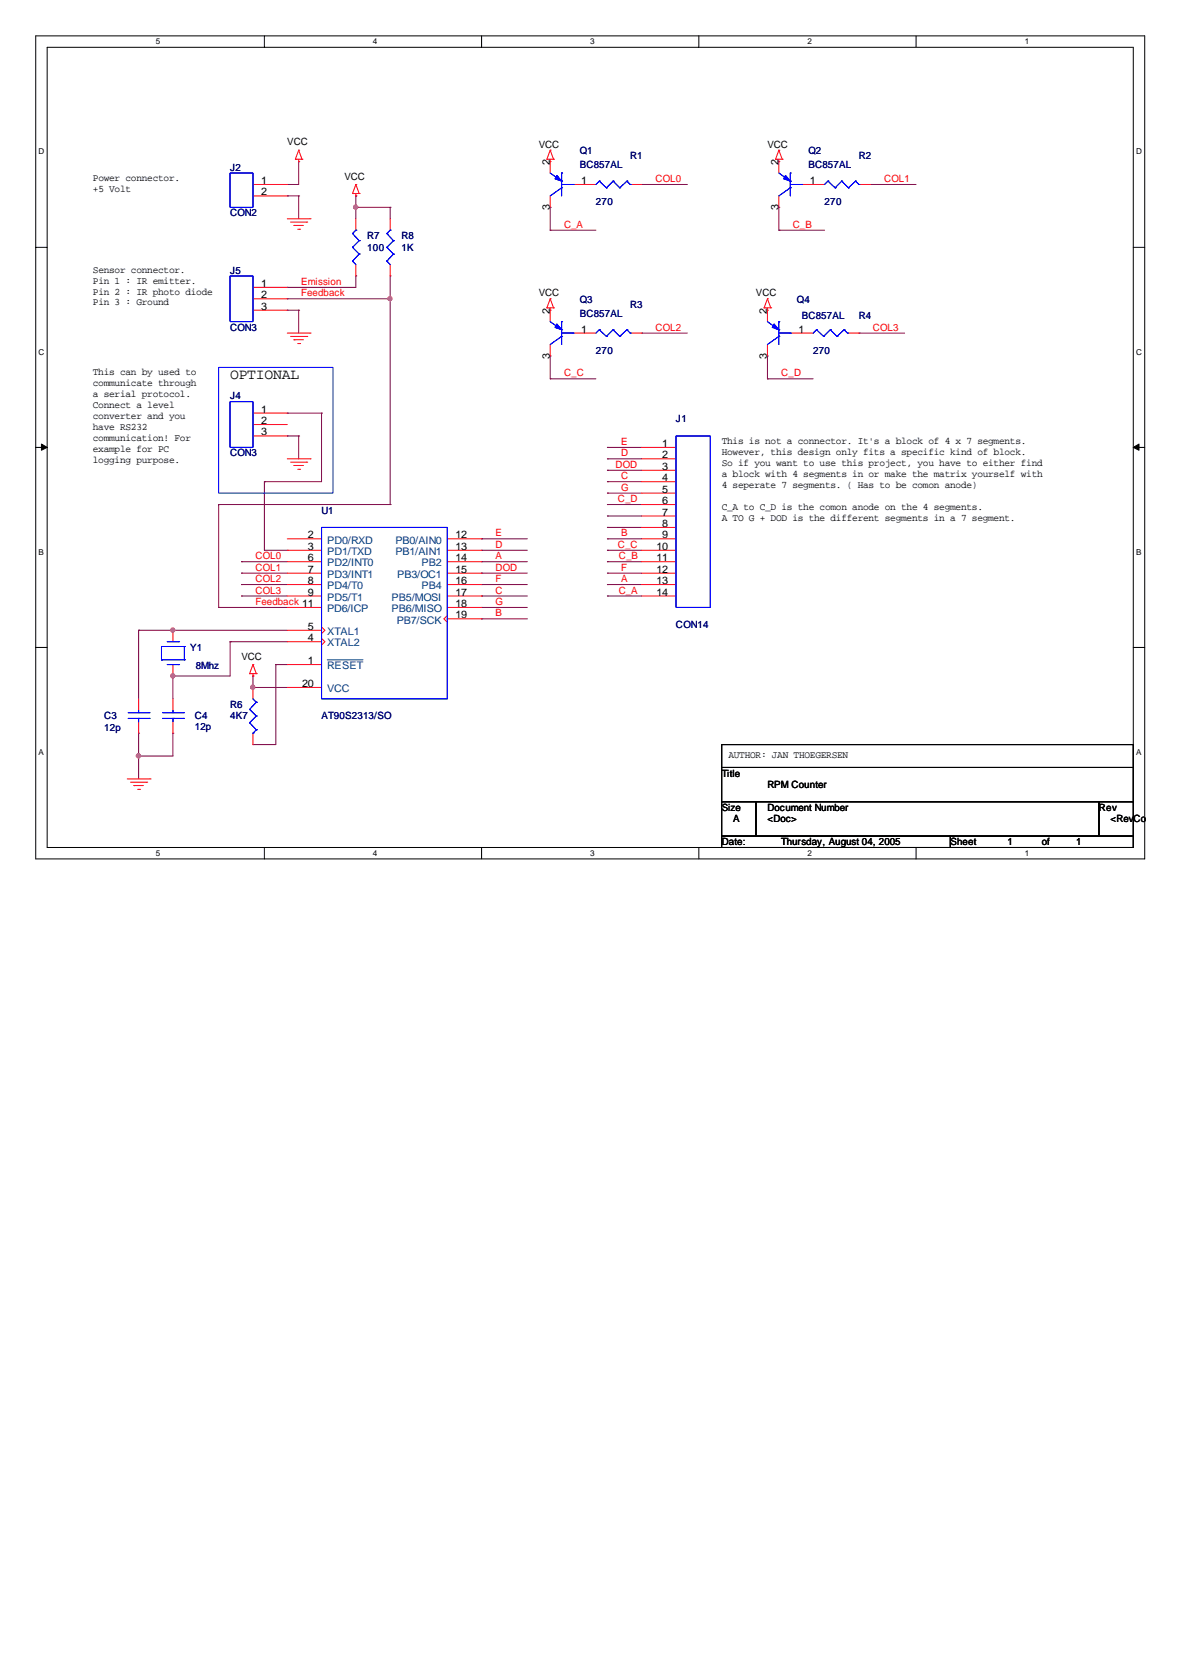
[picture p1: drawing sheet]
<svg xmlns="http://www.w3.org/2000/svg" width="210mm" height="297mm" viewBox="0 0 210 297" stroke-linecap="round" stroke-linejoin="round" font-family="sans-serif">
<g fill="none" stroke="#000" stroke-width=".18">
<path d="M6.3 6.4h197.2v146.3h-197.2zM8.4 8.4h193v142.3h-193zM47 6.4v2M85.6 6.4v2M124.2 6.4v2M162.8 6.4v2M6.3 44h2.1M201.4 44h2.1M6.3 79.5h2.1M201.4 79.5h2.1M6.3 115.1h2.1M201.4 115.1h2.1"/>
<path d="M128.3 132.4h73.1v4h-73.1zM128.3 136.4h73.1v6.1h-73.1zM47 150.7v2M85.6 150.7v2M124.2 150.7v2M128.3 142.5h6.1v6.1h-6.1zM128.3 148.6h40.6v2.1h-40.6zM134.4 142.5h60.9v6.1h-60.9zM162.8 150.7v2M168.9 148.6h32.5v2.1h-32.5zM195.3 142.5h6.1v6.1h-6.1z"/>
</g>
<g fill="#000" stroke="#000" stroke-width=".18">
<path d="M7.4 78.9l1 .6-1 .5z" fill-rule="evenodd"/>
<path d="M201.4 79.5l1-.6v1.1z" fill-rule="evenodd"/>
</g>
<g fill="none" stroke="#800040" stroke-width=".18">
<path d="M51.1 32.8h.1M51.1 34.8h.1M51.1 34.8h2M53.1 28.7h.1M53.1 34.8h.1M53.1 28.7v4.1h-2M53.1 34.8v4.1M63.2 36.9h.1M63.2 34.8h.1M63.2 34.8v4.1M63.2 36.9h6.1M69.3 36.9h.1"/>
<path d="M69.3 36.9v2M97.8 36.9h.1M97.8 36.9v4M114 32.8h.1M114 32.8h8.2M138.4 36.9h.1M138.4 36.9v4M154.7 32.8h.1M154.7 32.8h8.1M51.1 55.1h.1M51.1 51.1h.1M51.1 53.1h.1"/>
<path d="M51.1 55.1h2M51.1 53.1h18.2M53.1 55.1h.1M53.1 55.1v4.1M63.2 49.1h.1M63.2 49.1v2h-12.1M69.3 49.1h.1M69.3 49.1v40.6M97.8 40.9h.1M97.8 40.9h8.1M114 59.2h.1M114 59.2h8.2"/>
<path d="M138.4 40.9h.1M138.4 40.9h8.2M152.7 59.2h.1M152.7 59.2h8.1M51.1 73.4h.1M51.1 77.5h.1M51.1 73.4h6M51.1 77.5h2M53.1 77.5h.1M53.1 77.5v4.1M57.1 73.4h.1M57.1 73.4v12.2h-10.1"/>
<path d="M97.8 67.3h.1M97.8 63.3h.1M97.8 67.3h8.1M97.8 63.3v4M107.9 79.5h.1M107.9 79.5h6.1M136.4 67.3h.1M136.4 63.3h.1M136.4 67.3h8.1M136.4 63.3v4M38.9 89.7h.1M38.9 89.7h30.4"/>
<path d="M38.9 89.7v18.3M42.9 99.9h.1M42.9 99.9h8.2M47 85.6h.1M47 85.6v12.2h4.1M51.1 97.8h.1M69.3 89.7h.1M85.6 95.8h.1M85.6 97.8h.1M85.6 99.9h.1M85.6 95.8h8.1M85.6 97.8h8.1"/>
<path d="M85.6 99.9h8.1M107.9 81.6h.1M107.9 83.6h.1M107.9 85.6h.1M107.9 87.7h.1M107.9 89.7h.1M107.9 91.7h.1M107.9 93.8h.1M107.9 95.8h.1M107.9 97.8h.1M107.9 99.9h.1M107.9 81.6h6.1"/>
<path d="M107.9 83.6h6.1M107.9 85.6h6.1M107.9 87.7h6.1M107.9 89.7h6.1M107.9 91.7h6.1M107.9 93.8h6.1M107.9 95.8h6.1M107.9 97.8h6.1M107.9 99.9h6.1M24.6 112h.1M24.6 112h26.5M24.6 112v12.2"/>
<path d="M30.7 112h.1M38.9 108h.1M38.9 108h12.2M40.9 114.1h.1M40.9 114.1v6.1h-10.2M40.9 114.1h10.2M42.9 101.9h.1M42.9 103.9h.1M42.9 105.9h.1M42.9 101.9h8.2M42.9 103.9h8.2M42.9 105.9h8.2"/>
<path d="M49 118.1h.1M49 118.1h2.1M49 118.1v14.3h-4M85.6 101.9h.1M85.6 103.9h.1M85.6 105.9h.1M85.6 108h.1M85.6 110h.1M85.6 101.9h8.1M85.6 103.9h8.1M85.6 105.9h8.1M85.6 108h8.1"/>
<path d="M85.6 110h8.1M107.9 101.9h.1M107.9 103.9h.1M107.9 105.9h.1M107.9 101.9h6.1M107.9 103.9h6.1M107.9 105.9h6.1M24.6 134.4h.1M24.6 130.3h.1M24.6 130.3v8.2M30.7 120.2h.1M30.7 130.3h.1"/>
<path d="M30.7 120.2v4M30.7 130.3v4.1h-6.1M45 120.2h.1M45 132.4h.1M45 122.2h.1M45 120.2v2M45 122.2h6.1"/>
</g>
<g fill="#f0f" stroke="#f0f" stroke-width=".18">
<circle cx="30.7" cy="112" r=".38"/>
<circle cx="30.7" cy="120.1" r=".38"/>
<circle cx="24.6" cy="134.4" r=".38"/>
<circle cx="44.9" cy="122.2" r=".38"/>
<circle cx="63.2" cy="36.8" r=".38"/>
<circle cx="69.3" cy="53.1" r=".38"/>
</g>
<g fill="none" stroke="#f00" stroke-width=".18">
<path d="M45 32.8h6.1M45 34.8h6.1M51.1 38.9h4M51.6 39.5h2.9M52.5 28.3h.1M52.5 28.3h1.2M53.1 28.7h.1M53.1 26.7h.1M53.1 28.3v.4M53.1 26.7l-.6 1.6M53.1 26.7l.6 1.6M53.7 28.3h.1"/>
<path d="M54.5 39.5h.1M55.1 38.9h.1M62.7 34.4h.1M62.7 34.4h1.1M63.2 34.8h.1M63.2 32.8h.1M63.2 34.4v.4M63.2 38.9v2M63.2 32.8l-.5 1.6M63.2 32.8l.6 1.6M63.8 34.4h.1M69.3 38.9v2"/>
<path d="M97.2 28.3h.1M97.2 28.3h1.2M97.8 28.7h.1M97.8 26.7h.1M97.8 28.3v2.5M97.8 34.8v2.1M97.8 26.7l-.6 1.6M97.8 26.7l.6 1.6M98.4 28.3h.1M101.9 32.8h4M112 32.8h2M137.8 28.3h.1"/>
<path d="M137.8 28.3h1.2M138.4 28.7h.1M138.4 26.7h.1M138.4 28.3v2.5M138.4 34.8v2.1M138.4 26.7l-.6 1.6M138.4 26.7l.6 1.6M139 28.3h.1M142.5 32.8h4.1M152.7 32.8h2M45 51.1h6.1M45 53.1h6.1"/>
<path d="M45 55.1h6.1M51.1 59.2h4M51.6 59.8h2.9M52.2 40.1h.1M52.2 40.1h1.7M52.9 40.8h.4M53.3 40.8h.1M54.5 59.8h.1M55.1 59.2h.1M63.2 47v2.1M69.3 47v2.1M97.2 54.7h.1"/>
<path d="M97.2 54.7h1.2M97.8 55.1h.1M97.8 53.1h.1M97.8 54.7v2.5M97.8 53.1l-.6 1.6M97.8 53.1l.6 1.6M98.4 54.7h.1M101.9 59.2h4M112 59.2h2M135.8 54.7h.1M135.8 54.7h1.2M136.4 55.1h.1"/>
<path d="M136.4 53.1h.1M136.4 54.7v2.5M136.4 53.1l-.6 1.6M136.4 53.1l.6 1.6M137 54.7h.1M140.5 59.2h4M150.6 59.2h2.1M45 73.4h6.1M45 75.5h6.1M45 77.5h6.1M52.2 60.4h.1M52.2 60.4h1.7"/>
<path d="M52.9 61.1h.4M53.3 61.1h.1M97.8 61.2v2.1M114 79.5h6.1M136.4 61.2v2.1M51.1 81.6h4M51.1 95.8h6M51.1 97.8h6M51.1 99.9h6M51.6 82.2h2.9M52.2 82.7h.1M52.2 82.7h1.7"/>
<path d="M52.9 83.4h.4M53.3 83.4h.1M54.5 82.2h.1M55.1 81.6h.1M79.5 95.8h6.1M79.5 97.8h6.1M79.5 99.9h6.1M114 81.6h6.1M114 95.8h6.1M114 97.8h6.1M114 99.9h6.1M114 83.6h6.1"/>
<path d="M114 85.6h6.1M114 87.7h6.1M114 89.7h6.1M114 91.7h6.1M114 93.8h6.1M30.7 112v2.1M30.7 118.1v2.1M44.4 119.7h.1M44.4 119.7h1.2M45 118.1h.1M45 119.7v.5M45 118.1l-.6 1.6"/>
<path d="M45 118.1l.6 1.6M45.6 119.7h.1M51.1 118.1h6M51.1 114.1h6M51.1 112h6M51.1 101.9h6M51.1 103.9h6M51.1 105.9h6M51.1 108h6M57.1 113.5l.6 .6-.6 .6M57.1 111.4l.6 .6-.6 .6M79.5 101.9h6.1"/>
<path d="M79.5 103.9h6.1M79.5 105.9h6.1M79.5 108h6.1M79.5 109.4l-.6 .6 .6 .6M79.5 110h6.1M114 101.9h6.1M114 103.9h6.1M114 105.9h6.1M22.6 138.5h4.1M23.2 139.1h2.9M23.8 139.6h.1M23.8 139.6h1.7"/>
<path d="M24.6 124.2v2.1M24.6 128.3v2M26.1 139.1h.1M26.7 138.5h.1M30.7 124.2v2.1M30.7 128.3v2M45 120.2h.1M45 122.2v2M45 130.3v2.1M51.1 122.2h6M24.5 140.3h.3M24.8 140.3h.1"/>
</g>
<g fill="none" stroke="#00f" stroke-width=".18">
<path d="M40.9 30.8h4.1v6.1h-4.1zM97.8 30.8l2 1.4M99.8 33.4h.1M99.8 32.2h.1M99.8 30.8h.1M99.8 33.4l-2 1.4M99.8 30.8v4M99.8 32.8h2.1M101.9 32.8h.1M106.5 32.2h.1M106.5 32.2l-.6 .6M106.5 32.2l1.3 1.2"/>
<path d="M107.8 33.4h.1M109 32.2h.1M109 32.2l-1.2 1.2M109 32.2l1.2 1.2M110.2 33.4h.1M111.4 32.2h.1M111.4 32.2l-1.2 1.2M111.4 32.2l.6 .6M112 32.8h.1M138.4 30.8l2.1 1.4M140.5 33.4h.1M140.5 32.2h.1"/>
<path d="M140.5 30.8h.1M140.5 32.8h2M140.5 33.4l-2.1 1.4M140.5 30.8v4M142.5 32.8h.1M147.2 32.2h.1M147.2 32.2l-.6 .6M147.2 32.2l1.2 1.2M148.4 33.4h.1M149.6 32.2h.1M149.6 32.2l-1.2 1.2M149.6 32.2l1.2 1.2"/>
<path d="M150.8 33.4h.1M152.1 32.2h.1M152.1 32.2l-1.3 1.2M152.1 32.2l.6 .6M152.7 32.8h.1M40.9 49.1h4.1v8.1h-4.1zM62.7 46.4h.1M62.7 44h.1M62.7 41.5h.1M62.7 46.4l.5 .6M62.7 44l1.1 1.2M62.7 41.5l1.1 1.3"/>
<path d="M63.2 40.9h.1M63.2 40.9l-.5 .6M63.8 45.2h.1M63.8 42.8h.1M63.8 45.2l-1.1 1.2M63.8 42.8l-1.1 1.2M68.7 46.4h.1M68.7 44h.1M68.7 41.5h.1M68.7 46.4l.6 .6M68.7 44l1.2 1.2M68.7 41.5l1.2 1.3"/>
<path d="M69.3 40.9h.1M69.3 40.9l-.6 .6M69.9 45.2h.1M69.9 42.8h.1M69.9 45.2l-1.2 1.2M69.9 42.8l-1.2 1.2M97.8 57.2l2 1.4M99.8 59.8h.1M99.8 58.6h.1M99.8 57.2h.1M99.8 57.2v4M99.8 59.2h2.1"/>
<path d="M99.8 59.8l-2 1.4M101.9 59.2h.1M106.5 58.6h.1M106.5 58.6l-.6 .6M106.5 58.6l1.3 1.2M107.8 59.8h.1M109 58.6h.1M109 58.6l-1.2 1.2M109 58.6l1.2 1.2M110.2 59.8h.1M111.4 58.6h.1M111.4 58.6l-1.2 1.2"/>
<path d="M111.4 58.6l.6 .6M112 59.2h.1M136.4 57.2l2 1.4M138.4 59.8h.1M138.4 58.6h.1M138.4 57.2h.1M138.4 59.8l-2 1.4M138.4 57.2v4M138.4 59.2h2.1M140.5 59.2h.1M145.1 58.6h.1M145.1 58.6l-.6 .6"/>
<path d="M145.1 58.6l1.3 1.2M146.4 59.8h.1M147.6 58.6h.1M147.6 58.6l-1.2 1.2M147.6 58.6l1.2 1.2M148.8 59.8h.1M150 58.6h.1M150 58.6l-1.2 1.2M150 58.6l.6 .6M150.6 59.2h.1M38.9 65.3h20.3v22.4h-20.3zM40.9 71.4h4.1v8.1h-4.1z"/>
<path d="M120.1 77.5h6.1v30.5h-6.1zM57.1 93.8h22.4v30.4h-22.4zM28.7 114.9h.1M28.7 117.3h.1M28.7 117.3h4.1M28.7 114.9h4.1M28.7 114.9v2.4M29.7 118.1h2M29.7 114.1h2M31.7 118.1h.1M31.7 114.1h.1M32.8 117.3h.1"/>
<path d="M32.8 114.9h.1M32.8 114.9v2.4M22.8 127.7h3.7M22.8 126.7h3.7M24.6 126.7h.1M24.6 127.7h.1M24.6 126.3v.4M24.6 127.7v.6M26.5 127.7h.1M26.5 126.7h.1M28.9 127.7h3.7M28.9 126.7h3.7"/>
<path d="M30.7 126.7h.1M30.7 127.7h.1M30.7 126.3v.4M30.7 127.7v.6M32.6 127.7h.1M32.6 126.7h.1M44.4 126.1h.1M44.4 128.5h.1M44.4 126.1l1.2 1.2M44.4 128.5l1.2 1.2M45 130.3h.1M45 124.2l.6 .6"/>
<path d="M45.6 124.8h.1M45.6 127.3h.1M45.6 129.7h.1M45.6 124.8l-1.2 1.3M45.6 127.3l-1.2 1.2M45.6 129.7l-.6 .6"/>
</g>
<g fill="#00f" stroke="#00f" stroke-width=".18">
<path d="M99 31.2l.8 1-1.2-.4z" fill-rule="evenodd"/>
<path d="M99 31.2l.8 1-1.2-.4z" fill-rule="evenodd"/>
<path d="M137.6 57.6l.8 1-1.2-.4z" fill-rule="evenodd"/>
<path d="M137.6 57.6l.8 1-1.2-.4z" fill-rule="evenodd"/>
<path d="M139.6 31.2l.9 1-1.2-.4z" fill-rule="evenodd"/>
<path d="M139.6 31.2l.9 1-1.2-.4z" fill-rule="evenodd"/>
<path d="M99 57.6l.8 1-1.2-.4z" fill-rule="evenodd"/>
<path d="M99 57.6l.8 1-1.2-.4z" fill-rule="evenodd"/>
</g>
<path d="M58.2 117.3h6.3" fill="none" stroke="#004080" stroke-width=".18"/>
<text font-size="2.6" x="40.9" y="67.4">OPTIONAL</text>
<g font-size="1.9">
<text x="97.7" y="29.3" transform="rotate(-90 97.7 29.3)">2</text>
<text x="138.3" y="29.3" transform="rotate(-90 138.3 29.3)">2</text>
<text x="46.4" y="32.7">1</text>
<text x="46.4" y="34.7">2</text>
<text x="103.3" y="32.7">1</text>
<text x="143.9" y="32.7">1</text>
<text x="97.7" y="37.4" transform="rotate(-90 97.7 37.4)">3</text>
<text x="138.3" y="37.4" transform="rotate(-90 138.3 37.4)">3</text>
<text x="46.4" y="51">1</text>
<text x="46.4" y="53">2</text>
<text x="46.4" y="55.1">3</text>
<text x="97.7" y="55.7" transform="rotate(-90 97.7 55.7)">2</text>
<text x="103.3" y="59.1">1</text>
<text x="136.3" y="55.7" transform="rotate(-90 136.3 55.7)">2</text>
<text x="141.9" y="59.1">1</text>
<text x="97.7" y="63.8" transform="rotate(-90 97.7 63.8)">3</text>
<text x="136.3" y="63.8" transform="rotate(-90 136.3 63.8)">3</text>
<text x="46.4" y="73.3">1</text>
<text x="46.4" y="75.4">2</text>
<text x="46.4" y="77.4">3</text>
<text x="117.7" y="79.4">1</text>
<text x="117.7" y="81.5">2</text>
<text x="117.7" y="83.5">3</text>
<text x="117.7" y="85.5">4</text>
<text x="117.7" y="87.6">5</text>
<text x="117.7" y="89.6">6</text>
<text x="54.7" y="95.7">2</text>
<text x="80.9" y="95.7">12</text>
<text x="117.7" y="91.6">7</text>
<text x="117.7" y="93.7">8</text>
<text x="117.7" y="95.7">9</text>
<text x="54.7" y="97.7">3</text>
<text x="54.7" y="99.8">6</text>
<text x="54.7" y="101.8">7</text>
<text x="80.9" y="99.8">14</text>
<text x="80.9" y="101.8">15</text>
<text x="80.9" y="97.7">13</text>
<text x="116.7" y="97.7">10</text>
<text x="116.7" y="99.8">11</text>
<text x="116.7" y="101.8">12</text>
<text x="54.7" y="103.8">8</text>
<text x="54.7" y="105.9">9</text>
<text x="80.9" y="103.8">16</text>
<text x="80.9" y="105.9">17</text>
<text x="80.9" y="107.9">18</text>
<text x="116.7" y="103.8">13</text>
<text x="116.7" y="105.9">14</text>
<text x="54.7" y="114">4</text>
<text x="54.7" y="112">5</text>
<text x="80.9" y="109.9">19</text>
<text x="54.7" y="118.1">1</text>
<text x="53.7" y="122.1">20</text>
</g>
<g font-size="1.9" fill="#004080">
<text x="58.2" y="96.6">PD0/RXD</text>
<text x="58.2" y="98.7">PD1/TXD</text>
<text x="58.2" y="100.7">PD2/INT0</text>
<text x="70.3" y="96.6">PB0/AIN0</text>
<text x="70.3" y="98.7">PB1/AIN1</text>
<text x="74.9" y="100.7">PB2</text>
<text x="58.2" y="102.7">PD3/INT1</text>
<text x="58.2" y="104.8">PD4/T0</text>
<text x="58.2" y="106.8">PD5/T1</text>
<text x="69.6" y="106.8">PB5/MOSI</text>
<text x="70.6" y="102.7">PB3/OC1</text>
<text x="74.9" y="104.8">PB4</text>
<text x="58.2" y="112.9">XTAL1</text>
<text x="58.2" y="108.8">PD6/ICP</text>
<text x="69.6" y="108.8">PB6/MISO</text>
<text x="70.5" y="110.9">PB7/SCK</text>
<text x="58.2" y="119">RESET</text>
<text x="58.2" y="114.9">XTAL2</text>
<text x="58.2" y="123">VCC</text>
</g>
<g font-size="1.8">
<text x="51.1" y="25.9">VCC</text>
<text x="95.8" y="26.3">VCC</text>
<text x="136.4" y="26.3">VCC</text>
<text x="16.5" y="32.2">Power connector.</text>
<text x="16.5" y="34.1">+5 Volt</text>
<text x="61.2" y="31.9">VCC</text>
<text x="16.5" y="48.5">Sensor connector.</text>
<text x="16.5" y="50.4">Pin 1 : IR emitter.</text>
<text x="16.5" y="52.4">Pin 2 : IR photo diode</text>
<text x="95.8" y="52.7">VCC</text>
<text x="134.4" y="52.7">VCC</text>
<text x="16.5" y="54.3">Pin 3 : Ground</text>
<text x="16.5" y="66.7">This can by used to</text>
<text x="16.5" y="68.7">communicate through</text>
<text x="16.5" y="70.6">a serial protocol.</text>
<text x="16.5" y="72.6">Connect a level</text>
<text x="16.5" y="74.5">converter and you</text>
<text x="16.5" y="76.5">have RS232</text>
<text x="16.5" y="78.4">communication! For</text>
<text x="16.5" y="80.4">example for PC</text>
<text x="16.5" y="82.3">logging purpose.</text>
<text x="128.3" y="78.9">This is not a connector. It's a block of 4 x 7 segments.</text>
<text x="128.3" y="80.9">However, this design only fits a specific kind of block.</text>
<text x="128.3" y="82.8">So if you want to use this project, you have to either find</text>
<text x="128.3" y="84.8">a block with 4 segments in or make the matrix yourself with</text>
<text x="128.3" y="86.7">4 seperate 7 segments. ( Has to be comon anode)</text>
<text x="128.3" y="90.6">C_A to C_D is the comon anode on the 4 segments.</text>
<text x="128.3" y="92.6">A TO G + DOD is the different segments in a 7 segment.</text>
<text x="42.9" y="117.3">VCC</text>
<text x="129.5" y="134.8">AUTHOR: JAN THOEGERSEN</text>
<text x="128.3" y="138">Title</text>
<text x="136.4" y="140.1">RPM Counter</text>
<text x="128.3" y="144.1">Size</text>
<text x="130.3" y="146.2">A</text>
<text x="136.4" y="144.1">Document Number</text>
<text x="136.4" y="146.2">&lt;Doc&gt;</text>
<text x="195.3" y="144.1">Rev</text>
<text x="197.4" y="146.2">&lt;RevCode&gt;</text>
<text x="128.3" y="150.2">Date:</text>
<text x="138.9" y="150.2">Thursday, August 04, 2005</text>
<text x="168.9" y="150.2">Sheet</text>
<text x="179.1" y="150.2">1</text>
<text x="185.2" y="150.2">of</text>
<text x="191.3" y="150.2">1</text>
</g>
<g font-size="1.8" fill="#000080">
<text x="103" y="27.5">Q1</text>
<text x="103" y="29.9">BC857AL</text>
<text x="112" y="28.3">R1</text>
<text x="143.7" y="27.5">Q2</text>
<text x="143.7" y="29.9">BC857AL</text>
<text x="152.7" y="28.3">R2</text>
<text x="40.9" y="30.3">J2</text>
<text x="40.9" y="38.5">CON2</text>
<text x="105.9" y="36.4">270</text>
<text x="146.6" y="36.4">270</text>
<text x="65.3" y="42.5">R7</text>
<text x="65.3" y="44.6">100</text>
<text x="71.4" y="42.5">R8</text>
<text x="71.4" y="44.6">1K</text>
<text x="40.9" y="48.6">J5</text>
<text x="103" y="53.9">Q3</text>
<text x="141.6" y="53.9">Q4</text>
<text x="40.9" y="58.8">CON3</text>
<text x="103" y="56.3">BC857AL</text>
<text x="112" y="54.7">R3</text>
<text x="142.5" y="56.8">BC857AL</text>
<text x="152.7" y="56.8">R4</text>
<text x="105.9" y="62.9">270</text>
<text x="144.5" y="62.9">270</text>
<text x="40.9" y="71">J4</text>
<text x="120.1" y="75">J1</text>
<text x="40.9" y="81.1">CON3</text>
<text x="57.1" y="91.3">U1</text>
<text x="120.1" y="111.6">CON14</text>
<text x="33.8" y="115.7">Y1</text>
<text x="34.8" y="118.9">8Mhz</text>
<text x="40.9" y="125.8">R6</text>
<text x="18.5" y="127.9">C3</text>
<text x="18.5" y="129.9">12p</text>
<text x="34.6" y="127.9">C4</text>
<text x="34.6" y="129.7">12p</text>
<text x="40.9" y="127.9">4K7</text>
<text x="57.1" y="127.9">AT90S2313/SO</text>
</g>
<g font-size="1.8" fill="#f00">
<text x="116.5" y="32.4">COL0</text>
<text x="157.1" y="32.4">COL1</text>
<text x="100.2" y="40.5">C_A</text>
<text x="140.9" y="40.5">C_B</text>
<text x="53.5" y="50.7">Emission</text>
<text x="53.5" y="52.7">Feedback</text>
<text x="116.5" y="58.8">COL2</text>
<text x="155.1" y="58.8">COL3</text>
<text x="100.2" y="66.9">C_C</text>
<text x="138.9" y="66.9">C_D</text>
<text x="109.4" y="83.2">DOD</text>
<text x="110.4" y="79.1">E</text>
<text x="110.4" y="81.1">D</text>
<text x="109.8" y="89.3">C_D</text>
<text x="110.4" y="85.2">C</text>
<text x="110.4" y="87.2">G</text>
<text x="88.1" y="95.4">E</text>
<text x="110.4" y="95.4">B</text>
<text x="45.4" y="99.4">COL0</text>
<text x="45.4" y="101.5">COL1</text>
<text x="88.1" y="97.4">D</text>
<text x="88.1" y="99.4">A</text>
<text x="88.1" y="101.5">DOD</text>
<text x="109.8" y="97.4">C_C</text>
<text x="110" y="99.4">C_B</text>
<text x="110.4" y="101.5">F</text>
<text x="45.4" y="107.6">Feedback 11</text>
<text x="45.4" y="103.5">COL2</text>
<text x="45.4" y="105.5">COL3</text>
<text x="88.1" y="103.5">F</text>
<text x="88.1" y="105.5">C</text>
<text x="88.1" y="107.6">G</text>
<text x="110" y="105.5">C_A</text>
<text x="110.4" y="103.5">A</text>
<text x="88.1" y="109.6">B</text>
</g>
<g font-size="1.4">
<text x="27.7" y="7.9">5</text>
<text x="66.3" y="7.9">4</text>
<text x="104.9" y="7.9">3</text>
<text x="143.5" y="7.9">2</text>
<text x="182.1" y="7.9">1</text>
<text x="6.9" y="27.5">D</text>
<text x="201.9" y="27.5">D</text>
<text x="6.9" y="63">C</text>
<text x="201.9" y="63">C</text>
<text x="6.9" y="98.6">B</text>
<text x="201.9" y="98.6">B</text>
<text x="6.9" y="134.1">A</text>
<text x="201.9" y="134.1">A</text>
<text x="27.7" y="152.2">5</text>
<text x="66.3" y="152.2">4</text>
<text x="104.9" y="152.2">3</text>
<text x="143.5" y="152.2">2</text>
<text x="182.1" y="152.2">1</text>
</g>
</svg>
